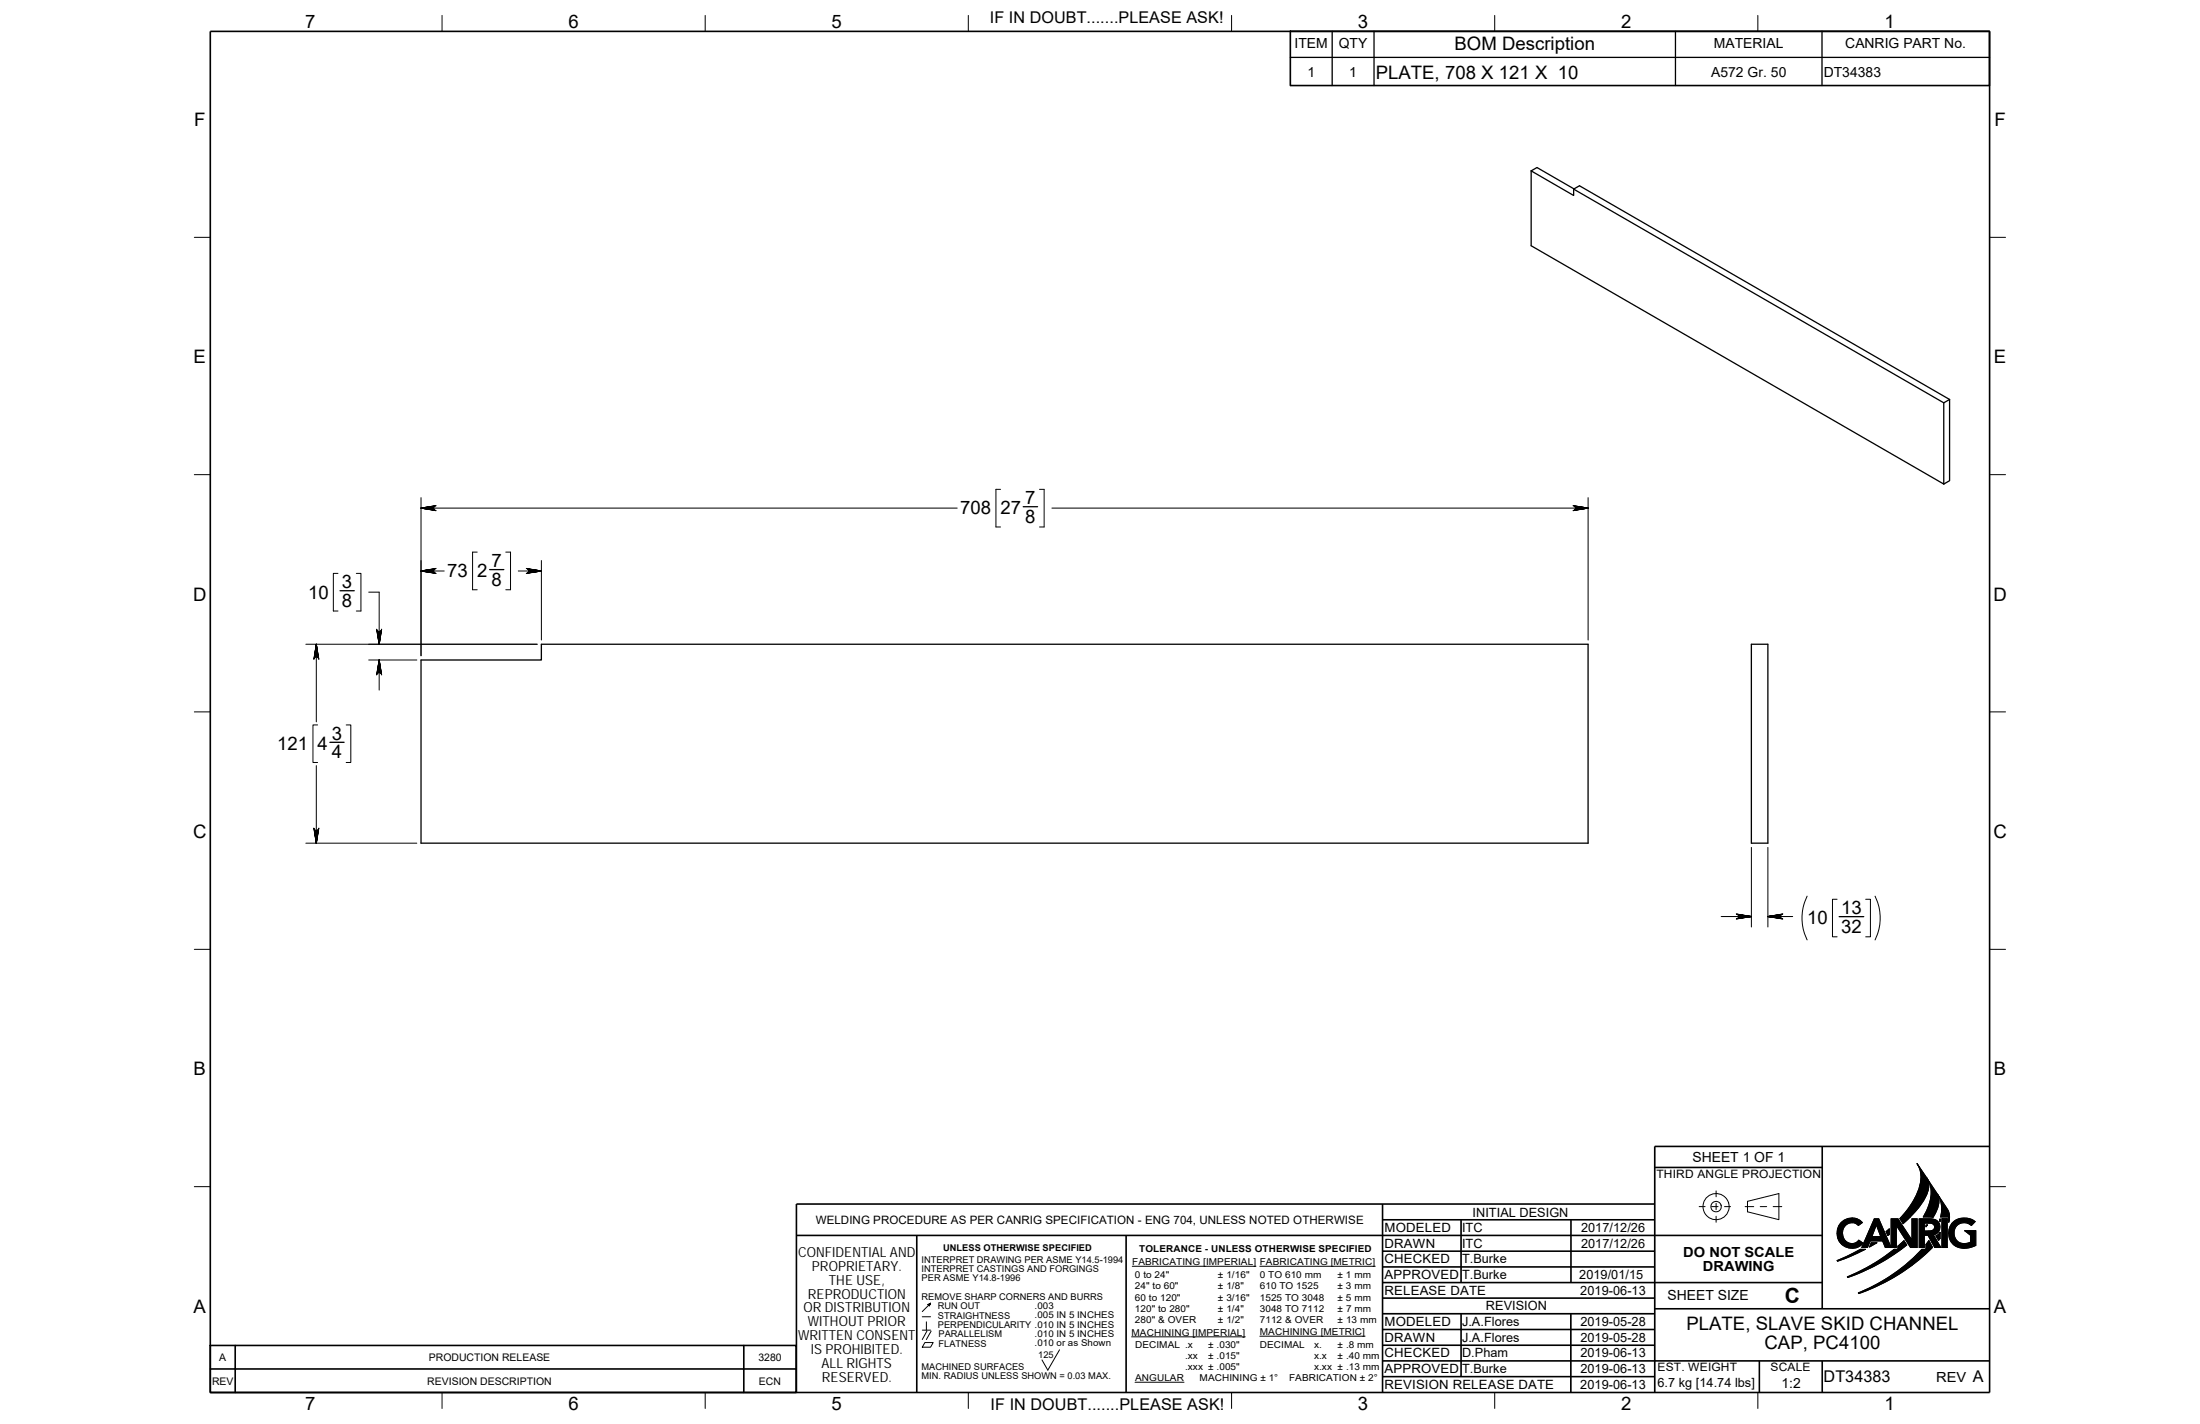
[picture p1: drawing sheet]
<svg xmlns="http://www.w3.org/2000/svg" width="432mm" height="279mm" viewBox="0 0 432 279" stroke-linecap="round" stroke-linejoin="round" font-family="sans-serif">
<g fill="none" stroke="#000" stroke-width=".2">
<path d="M86.8 3v3.2M138.4 3v3.2M190.1 3v3.2M241.7 3v3.2M293.4 3v3.2M345 3v3.2M38.1 46.6h3.2M390.5 46.6h3.1M38.1 93.1h3.2M82.6 97.6v31.1M82.6 99.7h105.3M196.4 96h-.9v7.4h.9"/>
<path d="M204 96h.9v7.4h-.9M206.5 99.7h105.2M311.7 97.6v28M390.5 93.1h3.1M66.3 112.5h-.9v7.4h.9M69.9 112.5h.9v7.4h-.9M72.4 116.2h2v10.2M82.6 112h4.6M93.7 108.3h-.9v7.4h.9M99.3 108.3h.9v7.4h-.9M101.7 112h4.6M106.3 110v15.6"/>
<path d="M38.1 139.7h3.2M60 126.4h45.4M62.1 126.4v15.2M72.4 129.5h9.4M74.4 129.5v5.9M390.5 139.7h3.1M62.1 150.2v15.2M62.3 142.2h-.9v7.4h.9M67.9 142.2h1v7.4h-1M60 165.4h21.8M337.8 179.8h5.9M343.7 166.3v15.6"/>
<path d="M347 166.3v15.6M347 179.8h4.9M354.7 175.8a9.7 9.7 0 0 0 0 8.6M360.6 176.4h-.9v7.4h.9M366.2 176.4h.9v7.4h-.9M368 175.8a9.7 9.7 0 0 1 0 8.6M38.1 186.3h3.2M390.5 186.3h3.1M38.1 232.8h3.2M333.5 236.7h1.2M335.9 236.7h1.3M336.8 233.7v1.1"/>
<path d="M336.8 236.1v1.3M336.8 238.6v1.2M338.5 236.7h1.2M342.5 236.7h1.7M343 235.7l6.1-1.5v5.1l-6.1-1.5zM345.5 236.7h1.3M348 236.7h1.7M367.9 239.1h.8l2.5 5.7v-5.7h1.3l2.8 4.2v-4.2h1v5.7h-1.3l-2.8-4.3v4.3h-2.2l-.5-1.3h-2.4l-.6 1.3h-1.1zM376.3 228.3l1.9 2.8a4.3 4.3 0 0 1-.7 4.5l-1.4 1.9-2.6 2.6-.6-1a13.8 13.8 0 0 0 4.1-8.1l-.3-1.7zM376.7 239.1a5.5 5.5 0 0 1 3.4 .4 1.58 1.58 0 0 1 .6 1.6 1.58 1.58 0 0 1-1.2 1.2l1.4 2.5h-1.2l-1.3-2.4h-.7v2.4h-1zM377.7 240a2.13 2.13 0 0 1 1.9 .3l.1 .2a.88 .88 0 0 1-1.2 1h-.8zM378.2 231.1l2 3.1a3.4 3.4 0 0 1-.2 3.6l-.6 1h-1.9a7.8 7.8 0 0 0 1.2-6.8z"/>
<path d="M380.3 234.4l1.9 2.9a3 3 0 0 1 .3 2.5v-1h-1.6a5.6 5.6 0 0 0-.6-4.4zM380.8 239.2v.5l-.1-.2zM381.2 239.1h1v5.7h-1zM390.5 232.8h3.1M181 258.4h1.6M181.8 259.4v1.6M182.6 255.7l-1.6 1.6M222.2 248.5h24.3M247.3 248.5h22.6M360.6 247.3l4.5-2.2h1l-4 1.9-1.4 .5zM361.2 240a2.9 2.9 0 0 1 4.3-.1l-.8 .6a1.89 1.89 0 0 0-2.4-.2 1.89 1.89 0 0 0-.6 2.4 1.77 1.77 0 0 0 1.4 1.3 1.77 1.77 0 0 0 1.7-.7l.9 .6a2.95 2.95 0 0 1-4.2 .3 2.95 2.95 0 0 1-.3-4.2zM362.6 250.5a37.4 37.4 0 0 0 9.2-5.4h.7v-.6l1.2-1.1 .5 .9a38.9 38.9 0 0 1-11.5 6.4z"/>
<path d="M364.7 253.7a35.2 35.2 0 0 0 12.5-8.6h.8v-.9l.6-.8 .7 1.4a37.9 37.9 0 0 1-14.5 9zM367.3 243.8h1.1l-1.5 .9zM368.3 240.3l.8 2.3h-1.7zM370.2 241.6l.6-.5v1.1l-.3 .2zM378 240.3h.3l-.3 .4zM380 242.5l.8-.7v1.2l-.3 .4zM383.1 240a3.5 3.5 0 0 1 4.6-.3l-.8 .8a2.08 2.08 0 0 0-2.8 0 2.08 2.08 0 0 0-.1 2.9 2.08 2.08 0 0 0 2.8 .3v-1.3l-1.2-.9h2.2v2.9a3.8 3.8 0 0 1-4.9-.7 3.2 3.2 0 0 1 .2-3.7zM86.8 273.2v3.2M138.4 273.2v3.2M181 261h1.6M181.5 263.4h1.7l-.6 .9h-1.6zM181.9 261.2l-.9 1.6"/>
<path d="M182.8 261.2l-1 1.6M190.1 273.2v3.2M208 264.8l-2.3 4-1.2-2M222.1 262.3h22.3M222.8 271.2h9.6M241.7 273.2v3.2M247.3 262.2h20.6M293.4 273.2v3.2M345 273.2v3.2"/>
<circle cx="336.8" cy="236.7" r="1.03"/>
<circle cx="336.8" cy="236.7" r="2.57"/>
</g>
<g fill="none" stroke="#000" stroke-width=".32">
<path d="M41.3 6.2h349.2v267h-349.2zM253.3 6.1h137.2v10.7h-137.2zM271.4 239.3h53.4M271.4 236.2v37M286.8 239.3v12.4M308.3 239.3v12.4M324.8 229.1h32.9M324.8 236.2h-168.5v37M357.7 224.9v31.9M390.5 224.9h-65.7v48.3M156.3 242.4h201.4M179.9 242.4v30.8"/>
<path d="M221 242.4v30.8M271.4 245.5h53.4M271.4 248.6h53.4M271.4 257.8h53.4M271.4 254.7h53.4M271.4 251.7h86.3M286.8 257.8v12.3M308.3 257.8v15.4M324.8 256.8h65.7M41.3 264h115v9.2h-115zM41.3 268.6h115M46.2 264v9.2"/>
<path d="M146 264v9.2M271.4 267h119.1M271.4 270.1h53.4M271.4 263.9h53.4M271.4 260.9h53.4M345.3 267v6.2M357.7 267v6.2"/>
</g>
<g fill="#000" stroke="#000" stroke-width=".2">
<path d="M82.6 99.7l2.6-.2-.1 .1z" fill-rule="evenodd"/>
<path d="M82.6 99.7l2.7-.4-.1 .2z" fill-rule="evenodd"/>
<path d="M82.6 99.7l2.8-.4z" fill-rule="evenodd"/>
<path d="M82.6 99.7l3 .5z" fill-rule="evenodd"/>
<path d="M82.6 99.7l2.8 .4z" fill-rule="evenodd"/>
<path d="M82.6 99.7l2.6 .2 .1 .2z" fill-rule="evenodd"/>
<path d="M82.6 99.7l2.5 .1 .1 .1z" fill-rule="evenodd"/>
<path d="M82.6 99.7l2.5-.1v.2z" fill-rule="evenodd"/>
<path d="M82.6 99.7l3-.5z" fill-rule="evenodd"/>
<path d="M308.7 99.2l3 .5z" fill-rule="evenodd"/>
<path d="M308.9 99.3l2.8 .4z" fill-rule="evenodd"/>
<path d="M309.1 99.3l2.6 .4-2.6-.2z" fill-rule="evenodd"/>
<path d="M309.1 99.5l2.6 .2-2.5-.1z" fill-rule="evenodd"/>
<path d="M309.2 99.6l2.5 .1-2.5 .1z" fill-rule="evenodd"/>
<path d="M309.2 99.8l2.5-.1-2.6 .2z" fill-rule="evenodd"/>
<path d="M309.1 99.9l2.6-.2-2.6 .4z" fill-rule="evenodd"/>
<path d="M308.9 100.1l2.8-.4z" fill-rule="evenodd"/>
<path d="M308.7 100.2l3-.5z" fill-rule="evenodd"/>
<path d="M82.6 112l3 .5z" fill-rule="evenodd"/>
<path d="M82.6 112l2.8 .5z" fill-rule="evenodd"/>
<path d="M82.6 112l2.6 .3 .1 .1z" fill-rule="evenodd"/>
<path d="M82.6 112l2.5 .1 .1 .2z" fill-rule="evenodd"/>
<path d="M82.6 112h2.5v.1z" fill-rule="evenodd"/>
<path d="M82.6 112l2.6-.2-.1 .2z" fill-rule="evenodd"/>
<path d="M82.6 112l2.7-.3-.1 .1z" fill-rule="evenodd"/>
<path d="M82.6 112l2.8-.4z" fill-rule="evenodd"/>
<path d="M82.6 112l3-.5z" fill-rule="evenodd"/>
<path d="M103.3 111.5l3 .5z" fill-rule="evenodd"/>
<path d="M103.5 111.6l2.8 .4z" fill-rule="evenodd"/>
<path d="M103.6 111.7l2.7 .3-2.6-.2z" fill-rule="evenodd"/>
<path d="M103.7 111.8l2.6 .2h-2.5z" fill-rule="evenodd"/>
<path d="M103.8 112h2.5l-2.5 .1z" fill-rule="evenodd"/>
<path d="M103.8 112.1l2.5-.1-2.6 .3z" fill-rule="evenodd"/>
<path d="M103.7 112.3l2.6-.3-2.7 .4z" fill-rule="evenodd"/>
<path d="M103.5 112.5l2.8-.5z" fill-rule="evenodd"/>
<path d="M103.3 112.5l3-.5z" fill-rule="evenodd"/>
<path d="M62.1 126.4l.5 3z" fill-rule="evenodd"/>
<path d="M62.1 126.4l.4 2.8z" fill-rule="evenodd"/>
<path d="M62.1 126.4l.3 2.7-.1-.1z" fill-rule="evenodd"/>
<path d="M62.1 126.4l.2 2.6-.1-.1z" fill-rule="evenodd"/>
<path d="M62.1 126.4l.1 2.5h-.2z" fill-rule="evenodd"/>
<path d="M62.1 126.4l-.1 2.5-.2 .1z" fill-rule="evenodd"/>
<path d="M62.1 126.4l-.3 2.6-.1 .1z" fill-rule="evenodd"/>
<path d="M62.1 126.4l-.4 2.8z" fill-rule="evenodd"/>
<path d="M62.1 126.4l-.5 3z" fill-rule="evenodd"/>
<path d="M74.9 123.4l-.5 3z" fill-rule="evenodd"/>
<path d="M74.9 123.6l-.5 2.8z" fill-rule="evenodd"/>
<path d="M74.7 123.8l.1-.1-.4 2.7z" fill-rule="evenodd"/>
<path d="M74.5 123.9l.2-.1-.3 2.6z" fill-rule="evenodd"/>
<path d="M74.3 123.9h.2l-.1 2.5z" fill-rule="evenodd"/>
<path d="M74.2 123.8l.1 .1 .1 2.5z" fill-rule="evenodd"/>
<path d="M74.1 123.7l.1 .1 .2 2.6z" fill-rule="evenodd"/>
<path d="M74 123.6l.4 2.8z" fill-rule="evenodd"/>
<path d="M73.9 123.4l.5 3z" fill-rule="evenodd"/>
<path d="M74.4 129.5l-.5 2.9z" fill-rule="evenodd"/>
<path d="M74.4 129.5l-.4 2.8z" fill-rule="evenodd"/>
<path d="M74.4 129.5l-.2 2.5-.1 .1z" fill-rule="evenodd"/>
<path d="M74.4 129.5l-.1 2.5h-.1z" fill-rule="evenodd"/>
<path d="M74.4 129.5l.1 2.5h-.2z" fill-rule="evenodd"/>
<path d="M74.4 129.5l.3 2.5h-.2z" fill-rule="evenodd"/>
<path d="M74.4 129.5l.4 2.6-.1-.1z" fill-rule="evenodd"/>
<path d="M74.4 129.5l.5 2.8z" fill-rule="evenodd"/>
<path d="M74.4 129.5l.5 2.9z" fill-rule="evenodd"/>
<path d="M61.6 162.5l.5 2.9z" fill-rule="evenodd"/>
<path d="M61.7 162.6l.4 2.8z" fill-rule="evenodd"/>
<path d="M61.7 162.8l.1 .1 .3 2.5z" fill-rule="evenodd"/>
<path d="M61.8 162.9h.2l.1 2.5z" fill-rule="evenodd"/>
<path d="M62 162.9h.2l-.1 2.5z" fill-rule="evenodd"/>
<path d="M62.2 162.9h.1l-.2 2.5z" fill-rule="evenodd"/>
<path d="M62.3 162.9l.1-.1-.3 2.6z" fill-rule="evenodd"/>
<path d="M62.5 162.6l-.4 2.8z" fill-rule="evenodd"/>
<path d="M62.6 162.5l-.5 2.9z" fill-rule="evenodd"/>
<path d="M340.8 180.3l2.9-.5z" fill-rule="evenodd"/>
<path d="M341 180.3l2.7-.5z" fill-rule="evenodd"/>
<path d="M341.2 180.1l2.5-.3-2.6 .4z" fill-rule="evenodd"/>
<path d="M341.2 179.9l2.5-.1-2.5 .3z" fill-rule="evenodd"/>
<path d="M341.2 179.7l2.5 .1-2.5 .1z" fill-rule="evenodd"/>
<path d="M341.2 179.6l2.5 .2-2.5-.1z" fill-rule="evenodd"/>
<path d="M341.1 179.5l2.6 .3z" fill-rule="evenodd"/>
<path d="M341 179.4l2.7 .4z" fill-rule="evenodd"/>
<path d="M340.8 179.3l2.9 .5z" fill-rule="evenodd"/>
<path d="M347 179.8l2.9-.5z" fill-rule="evenodd"/>
<path d="M347 179.8l2.8-.4z" fill-rule="evenodd"/>
<path d="M347 179.8l2.6-.3z" fill-rule="evenodd"/>
<path d="M347 179.8l2.5-.2v.1z" fill-rule="evenodd"/>
<path d="M347 179.8l2.5-.1v.2z" fill-rule="evenodd"/>
<path d="M347 179.8l2.5 .1v.2z" fill-rule="evenodd"/>
<path d="M347 179.8l2.6 .4z" fill-rule="evenodd"/>
<path d="M347 179.8l2.8 .5z" fill-rule="evenodd"/>
<path d="M347 179.8l2.9 .5z" fill-rule="evenodd"/>
<path d="M361.5 239.8a2.81 2.81 0 0 1 4 .1l-.8 .6a1.82 1.82 0 0 0-2-.4 1.82 1.82 0 0 0-1.1 1.8 1.83 1.83 0 0 0 1.1 1.9 1.83 1.83 0 0 0 2.1-.5l.9 .6a2.95 2.95 0 0 1-4.3 .1 2.95 2.95 0 0 1 .1-4.2z" fill-rule="evenodd"/>
<path d="M371.2 239.1h1.3l2.8 4.2v-4.2h1v5.7h-1.3l-2.8-4.3v4.3h-1z" fill-rule="evenodd"/>
<path d="M376.3 228.3l2 3a3.8 3.8 0 0 1-.5 3.9l-2 2.7-2.3 2.2-.6-1a14.8 14.8 0 0 0 4.1-7.6 4.8 4.8 0 0 0-.7-3.2z" fill-rule="evenodd"/>
<path d="M378.3 231.3l1.9 2.9a3.9 3.9 0 0 1-.3 3.8l-.5 .8h-1.9a8.9 8.9 0 0 0 1.4-5.9z" fill-rule="evenodd"/>
<path d="M380.8 239.2v.5l-.1-.2z" fill-rule="evenodd"/>
<path d="M380.3 234.4l1.9 2.9a3.1 3.1 0 0 1 .3 2.5v-1h-1.6a5.5 5.5 0 0 0-.6-4.4z" fill-rule="evenodd"/>
<path d="M383.3 239.9a3.5 3.5 0 0 1 4.4-.2l-.8 .8a2.07 2.07 0 0 0-2.8 0 2.07 2.07 0 0 0-.2 2.8 2.07 2.07 0 0 0 2.8 .5l.1-1.4-1.2-.9h2.2v2.9a3.9 3.9 0 0 1-4.7-.5 3.2 3.2 0 0 1 .2-4z" fill-rule="evenodd"/>
<path d="M182.2 256l.4-.3z" fill-rule="evenodd"/>
<path d="M182.1 256l.5-.3z" fill-rule="evenodd"/>
<path d="M182.3 256l.3-.3z" fill-rule="evenodd"/>
<path d="M182.6 255.7l-.2 .6z" fill-rule="evenodd"/>
<path d="M360.6 247.3l4.5-2.2h1l-3.8 1.8-1.6 .6z" fill-rule="evenodd"/>
<path d="M364.7 253.7l2.2-1 2.8-1.5a35.1 35.1 0 0 0 7.5-6.1h.8v-.9l.6-.8 .7 1.4a38.1 38.1 0 0 1-14.5 9z" fill-rule="evenodd"/>
<path d="M367.9 239.1l-2.5 5.7h1.1l.6-1.3h2.4l.5 1.3h1.2l-2.5-5.7zM368.3 240.3l.8 2.3h-1.7z" fill-rule="evenodd"/>
<path d="M367.3 243.8h1.1l-1.5 .9z" fill-rule="evenodd"/>
<path d="M370.2 241.6l.6-.5v1.1l-.3 .2z" fill-rule="evenodd"/>
<path d="M362.6 250.5l.5-.2a18.7 18.7 0 0 0 4.7-2.4l4-2.8h.7a1.12 1.12 0 0 1 .5-1.1l.7-.6 .5 .9a38.9 38.9 0 0 1-11.5 6.4z" fill-rule="evenodd"/>
<path d="M378 240.3h.3l-.3 .4z" fill-rule="evenodd"/>
<path d="M377.7 240h1.4l.4 .2 .2 .3a.83 .83 0 0 1-.3 .9 .83 .83 0 0 1-.8 .1h-.9zM376.7 239.1v5.7h1v-2.4h.7l1.3 2.4h1.2l-1.4-2.5a1.58 1.58 0 0 0 1.3-1.8 1.58 1.58 0 0 0-1.8-1.4z" fill-rule="evenodd"/>
<path d="M380 242.5l.8-.7v1.2l-.3 .4z" fill-rule="evenodd"/>
<path d="M381.2 239.1v5.7h1v-5.7z" fill-rule="evenodd"/>
</g>
<g fill="none" stroke="#000" stroke-width=".25">
<path d="M253.3 11.3h137.2M261.5 6.1v10.7M269.7 6.1v10.7M328.8 6.1v10.7M357.6 6.1v10.7M300.5 33.5l1.2-.6 7.2 4.2M300.5 33.5l8.4 4.9v-1.3M300.5 33.5v14.7l81 46.8M308.9 37.1l72.6 41.9M308.9 37.1l1.1-.7 72.7 42M381.5 79v16M382.7 78.4v15.9l-1.2 .7"/>
<path d="M382.7 78.4l-1.2 .6M200.8 99.4h2.8M66.7 115.9h2.8M96.1 111.8h2.8M82.6 129.5h23.7v-3.1h205.4v39h-229.1zM343.7 126.4h3.3v39h-3.3zM64.7 145.6h2.8M361 179.9h4.8"/>
</g>
<text font-size="4.1" x="350.3" y="255.7">C</text>
<g font-size="3.6">
<text x="59.9" y="5.5">7</text>
<text x="111.6" y="5.5">6</text>
<text x="163.2" y="5.5">5</text>
<text x="266.5" y="5.5">3</text>
<text x="318.2" y="5.5">2</text>
<text x="369.8" y="5.5">1</text>
<text x="285.5" y="9.7">BOM Description</text>
<text x="270" y="15.4">PLATE, 708 X 121 X 10</text>
<text x="38.1" y="24.7">F</text>
<text x="391.5" y="24.7">F</text>
<text x="38" y="71.3">E</text>
<text x="391.4" y="71.3">E</text>
<text x="188.5" y="100.9">708</text>
<text x="196.4" y="100.9">27</text>
<text x="201.2" y="98.9">7</text>
<text x="201.2" y="102.6">8</text>
<text x="87.8" y="113.3">73</text>
<text x="93.7" y="113.3">2</text>
<text x="96.5" y="111.2">7</text>
<text x="37.9" y="117.9">D</text>
<text x="60.5" y="117.4">10</text>
<text x="67.1" y="119.1">8</text>
<text x="67.1" y="115.4">3</text>
<text x="96.5" y="114.9">8</text>
<text x="391.2" y="117.9">D</text>
<text x="54.4" y="147.2">121</text>
<text x="62.3" y="147.2">4</text>
<text x="65.1" y="145.1">3</text>
<text x="65.1" y="148.8">4</text>
<text x="37.9" y="164.4">C</text>
<text x="391.2" y="164.4">C</text>
<text x="361.4" y="179.3">13</text>
<text x="354.7" y="181.4">10</text>
<text x="361.4" y="183">32</text>
<text x="38" y="211">B</text>
<text x="391.4" y="211">B</text>
<text x="38" y="257.6">A</text>
<text x="391.4" y="257.6">A</text>
<text x="331" y="261">PLATE, SLAVE SKID CHANNEL</text>
<text x="346.3" y="264.6">CAP, PC4100</text>
<text x="59.9" y="276.7">7</text>
<text x="111.6" y="276.7">6</text>
<text x="163.2" y="276.7">5</text>
<text x="266.5" y="276.7">3</text>
<text x="318.2" y="276.7">2</text>
<text x="369.8" y="276.7">1</text>
</g>
<g font-size="3.2">
<text x="194.3" y="4.5">IF IN DOUBT.......PLEASE ASK!</text>
<text x="357.9" y="271.2">DT34383</text>
<text x="387.2" y="271.2">A</text>
<text x="194.4" y="276.6">IF IN DOUBT.......PLEASE ASK!</text>
</g>
<g font-size="2.7">
<text x="254.1" y="9.5">ITEM</text>
<text x="262.8" y="9.5">QTY</text>
<text x="336.4" y="9.5">MATERIAL</text>
<text x="362.2" y="9.5">CANRIG PART No.</text>
<text x="256.6" y="15.1">1</text>
<text x="264.8" y="15.1">1</text>
<text x="335.9" y="15.1">A572 Gr. 50</text>
<text x="358" y="15.1">DT34383</text>
<text x="332.2" y="227.9">SHEET 1 OF 1</text>
<text x="156.6" y="246.5">CONFIDENTIAL AND</text>
<text x="159.3" y="249.3">PROPRIETARY.</text>
<text x="330.4" y="246.6">DO NOT SCALE</text>
<text x="334.2" y="249.4">DRAWING</text>
<text x="157.7" y="257.5">OR DISTRIBUTION</text>
<text x="158.6" y="254.8">REPRODUCTION</text>
<text x="162.7" y="252">THE USE,</text>
<text x="327.3" y="255.1">SHEET SIZE</text>
<text x="156.6" y="263">WRITTEN CONSENT</text>
<text x="158.6" y="260.2">WITHOUT PRIOR</text>
<text x="159.1" y="265.7">IS PROHIBITED.</text>
<text x="161.2" y="268.5">ALL RIGHTS</text>
<text x="161.3" y="271.2">RESERVED.</text>
<text x="349.7" y="272.4">1:2</text>
<text x="380" y="271.2">REV</text>
</g>
<g font-size="2.5">
<text x="289" y="238.7">INITIAL DESIGN</text>
<text x="271.8" y="244.8">DRAWN</text>
<text x="271.8" y="241.7">MODELED</text>
<text x="287" y="244.8">ITC</text>
<text x="287" y="241.7">ITC</text>
<text x="310.3" y="244.8">2017/12/26</text>
<text x="310.3" y="241.7">2017/12/26</text>
<text x="271.8" y="251">APPROVED</text>
<text x="271.8" y="247.8">CHECKED</text>
<text x="287" y="247.8">T.Burke</text>
<text x="287" y="251">T.Burke</text>
<text x="310" y="251">2019/01/15</text>
<text x="271.8" y="254">RELEASE DATE</text>
<text x="291.7" y="257.1">REVISION</text>
<text x="310.2" y="254">2019-06-13</text>
<text x="271.8" y="263.2">DRAWN</text>
<text x="271.8" y="260.2">MODELED</text>
<text x="287" y="263.2">J.A.Flores</text>
<text x="287" y="260.2">J.A.Flores</text>
<text x="310.2" y="263.2">2019-05-28</text>
<text x="310.2" y="260.2">2019-05-28</text>
<text x="271.8" y="269.4">APPROVED</text>
<text x="271.8" y="266.3">CHECKED</text>
<text x="287" y="269.4">T.Burke</text>
<text x="287" y="266.3">D.Pham</text>
<text x="310.2" y="266.3">2019-06-13</text>
<text x="310.2" y="269.4">2019-06-13</text>
<text x="271.8" y="272.6">REVISION RELEASE DATE</text>
<text x="310.2" y="272.6">2019-06-13</text>
<text x="325.3" y="272.2">6.7 kg [14.74 lbs]</text>
</g>
<g font-size="2.3">
<text x="325.1" y="231.1">THIRD ANGLE PROJECTION</text>
<text x="160.1" y="240.1">WELDING PROCEDURE AS PER CANRIG SPECIFICATION - ENG 704, UNLESS NOTED OTHERWISE</text>
<text x="325.3" y="269">EST. WEIGHT</text>
<text x="347.5" y="269">SCALE</text>
</g>
<g font-size="2.1">
<text x="43" y="267.1">A</text>
<text x="84.2" y="267.1">PRODUCTION RELEASE</text>
<text x="148.8" y="267.1">3280</text>
<text x="41.6" y="271.7">REV</text>
<text x="83.9" y="271.7">REVISION DESCRIPTION</text>
<text x="148.9" y="271.7">ECN</text>
</g>
<g font-size="1.9">
<text x="223.6" y="245.7">TOLERANCE - UNLESS OTHERWISE SPECIFIED</text>
<text x="222.2" y="248.2">FABRICATING [IMPERIAL] FABRICATING [METRIC]</text>
<text x="222.8" y="250.7">0 to 24&quot;</text>
<text x="239.1" y="250.7">± 1/16&quot;</text>
<text x="247.3" y="250.7">0 TO 610 mm</text>
<text x="262.5" y="250.7">± 1 mm</text>
<text x="222.8" y="255.3">60 to 120&quot;</text>
<text x="222.8" y="257.4">120&quot; to 280&quot;</text>
<text x="222.8" y="253">24&quot; to 60&quot;</text>
<text x="239.1" y="255.3">± 3/16&quot;</text>
<text x="239.1" y="257.4">± 1/4&quot;</text>
<text x="239.1" y="253">± 1/8&quot;</text>
<text x="247.3" y="255.3">1525 TO 3048</text>
<text x="247.3" y="253">610 TO 1525</text>
<text x="247.3" y="257.4">3048 TO 7112</text>
<text x="262.5" y="253">± 3 mm</text>
<text x="262.5" y="255.3">± 5 mm</text>
<text x="262.5" y="257.4">± 7 mm</text>
<text x="222.1" y="262.1">MACHINING [IMPERIAL]</text>
<text x="222.8" y="259.6">280&quot; &amp; OVER</text>
<text x="239.1" y="259.6">± 1/2&quot;</text>
<text x="247.3" y="262">MACHINING [METRIC]</text>
<text x="247.3" y="259.6">7112 &amp; OVER</text>
<text x="262.5" y="259.6">± 13 mm</text>
<text x="222.8" y="264.5">DECIMAL .x</text>
<text x="232.6" y="266.6">.xx</text>
<text x="232.6" y="268.8">.xxx ± .005&quot;</text>
<text x="237.1" y="266.6">± .015&quot;</text>
<text x="237.1" y="264.5">± .030&quot;</text>
<text x="247.3" y="264.5">DECIMAL</text>
<text x="257.9" y="264.5">x.</text>
<text x="257.9" y="268.8">x.xx ± .13 mm</text>
<text x="257.9" y="266.6">x.x</text>
<text x="262.5" y="266.6">± .40 mm</text>
<text x="262.5" y="264.5">± .8 mm</text>
<text x="222.8" y="271">ANGULAR</text>
<text x="235.5" y="271">MACHINING ± 1°</text>
<text x="253" y="271">FABRICATION ± 2°</text>
</g>
<g font-size="1.8">
<text x="185.1" y="245.4">UNLESS OTHERWISE SPECIFIED</text>
<text x="180.9" y="247.8">INTERPRET DRAWING PER ASME Y14.5-1994</text>
<text x="180.9" y="249.6">INTERPRET CASTINGS AND FORGINGS</text>
<text x="180.9" y="251.4">PER ASME Y14.8-1996</text>
<text x="180.9" y="255.1">REMOVE SHARP CORNERS AND BURRS</text>
<text x="184.1" y="256.9">RUN OUT</text>
<text x="203.1" y="256.8">.003</text>
<text x="184.1" y="260.6">PERPENDICULARITY .010 IN 5 INCHES</text>
<text x="184.1" y="258.7">STRAIGHTNESS</text>
<text x="184.2" y="262.4">PARALLELISM</text>
<text x="203.1" y="258.7">.005 IN 5 INCHES</text>
<text x="203.1" y="262.3">.010 IN 5 INCHES</text>
<text x="180.9" y="268.8">MACHINED SURFACES</text>
<text x="184.2" y="264.2">FLATNESS</text>
<text x="203.1" y="264.1">.010 or as Shown</text>
<text x="203.8" y="266.4">125</text>
<text x="180.9" y="270.6">MIN. RADIUS UNLESS SHOWN = 0.03 MAX.</text>
</g>
</svg>
